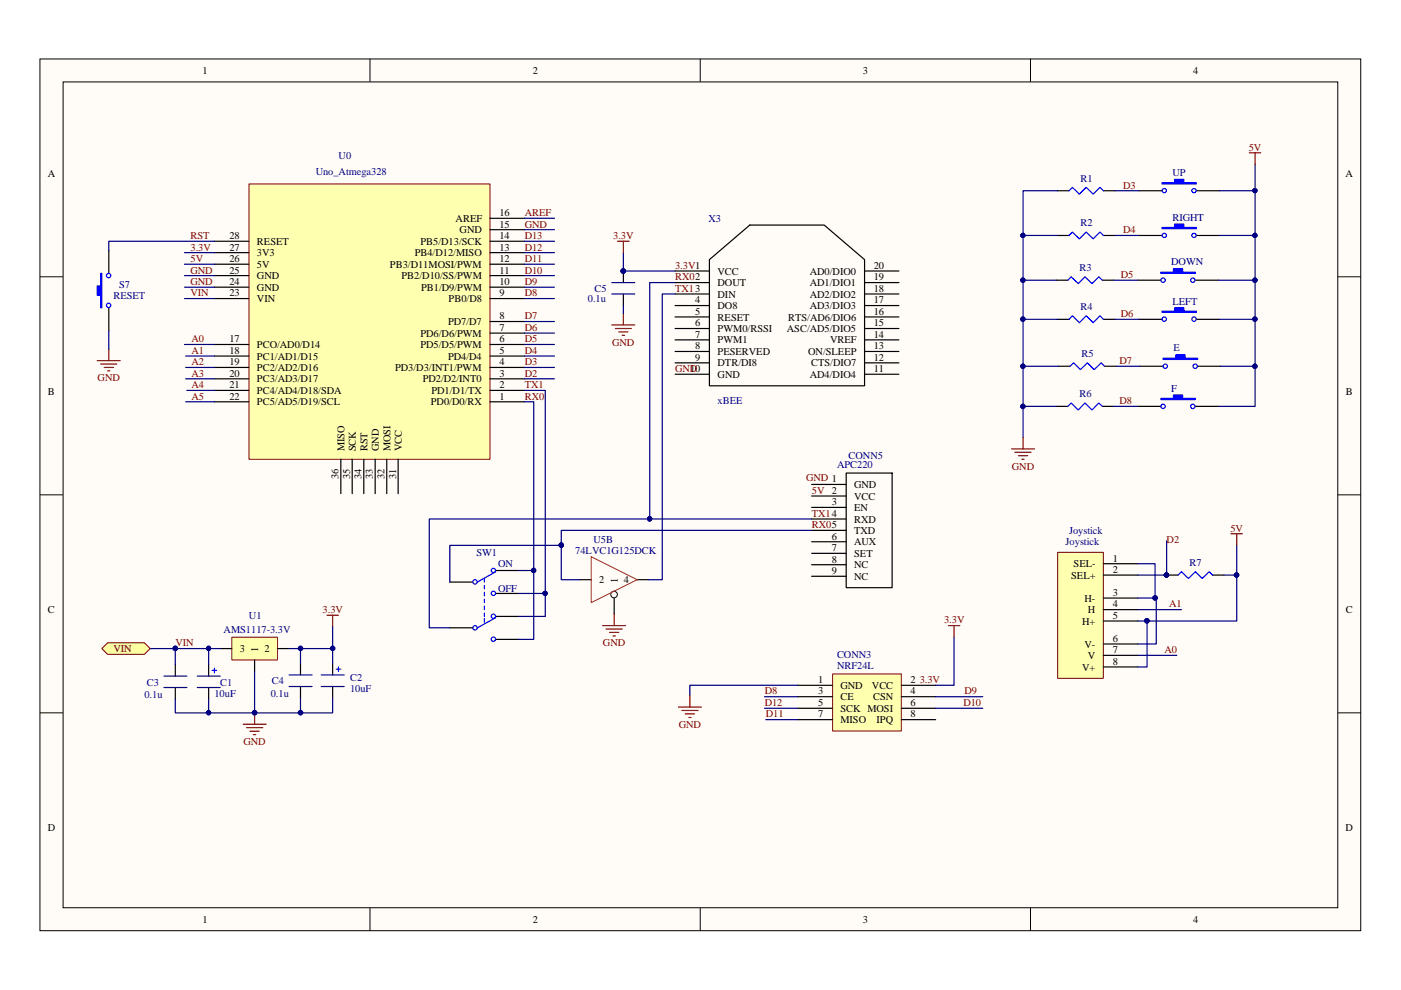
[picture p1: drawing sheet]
<svg xmlns="http://www.w3.org/2000/svg" width="297mm" height="210mm" viewBox="0 0 297 210" stroke-linecap="round" stroke-linejoin="round" font-family="sans-serif">
<path d="M8.5 12.5h280v184.8h-280z" fill="#fffcf8"/>
<path d="M8.5 12.5h280v184.8h-280z" fill="none" stroke="#000" stroke-width=".21"/>
<path d="M13.4 17.4h270.2v175.1h-270.2z" fill="#fffcf8"/>
<g fill="none" stroke="#000" stroke-width=".21">
<path d="M13.4 17.4h270.2v175.1h-270.2zM78.4 12.5v4.8M148.5 12.5v4.8M218.5 12.5v4.8M8.5 58.7h4.8M283.6 58.7h4.9M8.5 104.9h4.8M283.6 104.9h4.9M8.5 151.1h4.8M283.6 151.1h4.9M78.4 192.5v4.9M148.5 192.5v4.9"/>
<path d="M218.5 192.5v4.9"/>
</g>
<path d="M23.1 53.1v4.9M23.1 65.2v4.9" fill="none" stroke="#000" stroke-width=".25"/>
<path d="M21.3 58h.3v7.2h-.3v-2.6h-.7v-2h.7z" fill-rule="evenodd" fill="#00f"/>
<g fill="none" stroke="#00f" stroke-width=".25">
<path d="M21.3 58h.3v7.2h-.3v-2.6h-.7v-2h.7z"/>
<circle cx="23" cy="58.4" r=".46"/>
<circle cx="23" cy="64.7" r=".46"/>
</g>
<path d="M241.3 59.4h4.8M253.4 59.4h4.9" fill="none" stroke="#000" stroke-width=".25"/>
<path d="M246.1 57.7h2.7v-.7h1.9v.7h2.7v.3h-7.3z" fill-rule="evenodd" fill="#00f"/>
<g fill="none" stroke="#00f" stroke-width=".25">
<path d="M226.4 59.4l.7-.7 1.5 1.4 1.4-1.4 1.5 1.4 1.5-1.4 .7 .7M246.1 57.7h2.7v-.7h1.9v.7h2.7v.3h-7.3z"/>
<circle cx="246.6" cy="59.4" r=".46"/>
<circle cx="252.9" cy="59.4" r=".46"/>
</g>
<path d="M223.9 59.4h2.5M233.7 59.4h2.4M241.5 67.7h4.9M253.7 67.7h4.8" fill="none" stroke="#000" stroke-width=".25"/>
<path d="M236.1 59.4h5.2" fill="none" stroke="#000080" stroke-width=".25"/>
<path d="M246.4 66h2.6v-.8h2v.8h2.7v.2h-7.3z" fill-rule="evenodd" fill="#00f"/>
<g fill="none" stroke="#00f" stroke-width=".25">
<path d="M226.7 67.7l.7-.8 1.5 1.5 1.4-1.5 1.5 1.5 1.4-1.5 .7 .8M246.4 66h2.6v-.8h2v.8h2.7v.2h-7.3z"/>
<circle cx="246.8" cy="67.7" r=".46"/>
<circle cx="253.2" cy="67.7" r=".46"/>
</g>
<path d="M224.2 67.7h2.5M233.9 67.7h2.5M241.7 77.7h4.9M253.9 77.7h4.9" fill="none" stroke="#000" stroke-width=".25"/>
<path d="M236.4 67.7h5.1" fill="none" stroke="#000080" stroke-width=".25"/>
<path d="M246.6 76h2.7v-.8h1.9v.8h2.7v.2h-7.3z" fill-rule="evenodd" fill="#00f"/>
<g fill="none" stroke="#00f" stroke-width=".25">
<path d="M226.9 77.7l.7-.8 1.5 1.5 1.4-1.5 1.5 1.5 1.5-1.5 .7 .8M246.6 76h2.7v-.8h1.9v.8h2.7v.2h-7.3z"/>
<circle cx="247.1" cy="77.7" r=".46"/>
<circle cx="253.4" cy="77.7" r=".46"/>
</g>
<path d="M224.5 77.7h2.4M234.2 77.7h2.4M241.3 86.2h4.8M253.4 86.2h4.9" fill="none" stroke="#000" stroke-width=".25"/>
<path d="M236.6 77.7h5.1" fill="none" stroke="#000080" stroke-width=".25"/>
<path d="M246.1 84.5h2.7v-.8h1.9v.8h2.7v.2h-7.3z" fill-rule="evenodd" fill="#00f"/>
<g fill="none" stroke="#00f" stroke-width=".25">
<path d="M226.4 86.2l.7-.8 1.5 1.5 1.4-1.5 1.5 1.5 1.5-1.5 .7 .8M246.1 84.5h2.7v-.8h1.9v.8h2.7v.2h-7.3z"/>
<circle cx="246.6" cy="86.2" r=".46"/>
<circle cx="252.9" cy="86.2" r=".46"/>
</g>
<path d="M241.5 49.9h4.9M253.7 49.9h4.8M223.9 86.2h2.5M233.7 86.2h2.4" fill="none" stroke="#000" stroke-width=".25"/>
<path d="M236.1 86.2h5.2" fill="none" stroke="#000080" stroke-width=".25"/>
<path d="M246.4 48.2h2.6v-.7h2v.7h2.7v.3h-7.3z" fill-rule="evenodd" fill="#00f"/>
<g fill="none" stroke="#00f" stroke-width=".25">
<path d="M226.7 49.9l.7-.7 1.5 1.4 1.4-1.4 1.5 1.4 1.4-1.4 .7 .7M246.4 48.2h2.6v-.7h2v.7h2.7v.3h-7.3z"/>
<circle cx="246.9" cy="49.9" r=".46"/>
<circle cx="253.2" cy="49.9" r=".46"/>
</g>
<path d="M224.2 49.9h2.5M233.9 49.9h2.5M241.5 40.4h4.9M253.7 40.4h4.8" fill="none" stroke="#000" stroke-width=".25"/>
<path d="M236.4 49.9h5.1" fill="none" stroke="#000080" stroke-width=".25"/>
<path d="M246.4 38.7h2.6v-.7h2v.7h2.7v.3h-7.3z" fill-rule="evenodd" fill="#00f"/>
<g fill="none" stroke="#00f" stroke-width=".25">
<path d="M246.4 38.7h2.6v-.7h2v.7h2.7v.3h-7.3zM226.7 40.4l.7-.7 1.5 1.5 1.4-1.5 1.5 1.5 1.4-1.5 .7 .7"/>
<circle cx="246.9" cy="40.4" r=".46"/>
<circle cx="253.2" cy="40.4" r=".46"/>
</g>
<g fill="none" stroke="#000" stroke-width=".25">
<path d="M143.1 57.5h7.3M143.1 59.9h7.3M150.4 55l8.6-7.3h15.8l8.5 7.3v26.8h-32.9zM183.3 57.5h7.3M183.3 59.9h7.3M224.2 40.4h2.5M233.9 40.4h2.5M143.1 62.3h7.3M143.1 64.8h7.3M143.1 67.2h7.3M143.1 69.7h7.3M143.1 72.1h7.3"/>
<path d="M143.1 74.5h7.3M143.1 76.9h7.3M143.1 79.3h7.3M183.3 62.3h7.3M183.3 64.8h7.3M183.3 67.2h7.3M183.3 69.7h7.3M183.3 72.1h7.3M183.3 74.5h7.3M183.3 76.9h7.3M183.3 79.3h7.3M172.1 102.7h7.3"/>
<path d="M172.1 105.2h7.3M172.1 107.6h7.3M172.1 110h7.3M172.1 112.5h7.3M172.1 114.9h7.3M172.1 117.3h7.3M172.1 119.7h7.3M179.4 100.3h9.7v24.3h-9.7zM172.1 122.2h7.3"/>
</g>
<g fill="none" stroke="#000080" stroke-width=".25">
<path d="M266.1 34.9v5.5M216.9 49.9h7.3M223.9 59.4h-7v8.3M224.2 40.4h-7.3v19M236.4 40.4h5.1M258.3 59.4h7.8M258.5 49.9h7.6v17.8M258.5 40.4h7.6v9.5M224.2 67.7h-7.3v10M224.5 77.7h-7.6v8.5M258.5 67.7h7.6v18.5h-7.8M258.8 77.7h7.3"/>
<path d="M223.9 86.2h-7v6.6"/>
</g>
<g fill="#000080" stroke="#000080" stroke-width=".21">
<circle cx="216.9" cy="86.2" r=".46"/>
<circle cx="216.9" cy="77.7" r=".46"/>
<circle cx="216.9" cy="67.7" r=".46"/>
<circle cx="216.9" cy="49.9" r=".46"/>
<circle cx="216.9" cy="59.4" r=".46"/>
<circle cx="266.1" cy="77.7" r=".46"/>
<circle cx="266.1" cy="67.7" r=".46"/>
<circle cx="266.1" cy="59.4" r=".46"/>
<circle cx="266.1" cy="49.9" r=".46"/>
<circle cx="266.1" cy="40.4" r=".46"/>
</g>
<path d="M264.9 32.4h2.4M266.1 32.4v2.5M214.5 95.2h4.8M215.2 95.9h3.4M215.9 96.6h2M216.7 97.4h.4M216.9 92.8v2.4" fill="none" stroke="#800000" stroke-width=".25"/>
<path d="M176.6 142.9h14.5v12.1h-14.5z" fill="#ffffb0"/>
<path d="M176.5 142.9h14.6v12.1h-14.6z" fill="none" stroke="#800000" stroke-width=".21"/>
<path d="M169.2 145.3h7.3M169.2 147.7h7.3M169.2 150.2h7.3M169.2 152.6h7.3M191.1 145.3h7.3M191.1 147.7h7.3M191.1 150.2h7.3M191.1 152.6h7.3" fill="none" stroke="#000" stroke-width=".25"/>
<path d="M52.8 39h51.1v58.4h-51.1z" fill="#ffffb0"/>
<path d="M52.8 39h51.1v58.4h-51.1z" fill="none" stroke="#800000" stroke-width=".21"/>
<g fill="none" stroke="#000" stroke-width=".25">
<path d="M45.5 58.4h7.2M45.5 56h7.2M45.5 53.6h7.2M45.5 51.2h7.2M103.9 58.4h7.3M103.9 56h7.3M103.9 53.6h7.3M103.9 51.2h7.3M103.9 48.7h7.3M103.9 46.3h7.3M45.5 77.9h7.2M45.5 75.5h7.2"/>
<path d="M45.5 73h7.2M45.5 63.3h7.2M45.5 60.9h7.2M103.9 77.9h7.3M103.9 75.5h7.3M103.9 73h7.3M103.9 70.6h7.3M103.9 68.2h7.3M103.9 63.3h7.3M103.9 60.9h7.3M45.5 85.2h7.2M45.5 82.8h7.2"/>
<path d="M45.5 80.3h7.2M72.3 97.4v7.3M74.7 97.4v7.3M77.1 97.4v7.3M79.5 97.4v7.3M82 97.4v7.3M84.4 97.4v7.3M103.9 85.2h7.3M103.9 82.8h7.3M103.9 80.3h7.3"/>
</g>
<g fill="none" stroke="#000080" stroke-width=".25">
<path d="M39.1 58.4h6.4M39.1 56h6.4M39.1 53.6h6.4M45.5 51.2h-22.4v1.9M111.2 58.4h6.4M111.2 56h6.4M111.2 53.6h6.4M111.2 46.3h6.4M111.2 48.7h6.4M111.2 51.2h6.4M23.1 70.1v3.9M39.1 73h6.4"/>
<path d="M39.1 63.3h6.4M39.1 60.9h6.4M39.4 75.5h6.1M39.4 77.9h6.1M111.2 73h6.4M111.2 75.5h6.4M111.2 77.9h6.4M111.2 63.3h6.4M111.2 60.9h6.4M111.2 68.2h6.4M111.2 70.6h6.4M39.4 80.3h6.1"/>
<path d="M39.4 85.2h6.1M39.6 82.8h5.9M111.2 80.3h6.4"/>
</g>
<path d="M20.6 76.5h4.9M21.3 77.2h3.5M22.1 77.9h1.9M22.8 78.6h.5M23.1 74v2.5M51.6 153.6h4.8M52.3 154.3h3.4M53 155h1.9M53.7 155.8h.5M54 151.1v2.5" fill="none" stroke="#800000" stroke-width=".25"/>
<circle cx="54" cy="151.1" r=".46" fill="#000080" stroke="#000080" stroke-width=".21"/>
<path d="M49.2 135.1h9.6v4.8h-9.6z" fill="#ffffb0"/>
<path d="M49.1 135.1h9.7v4.8h-9.7z" fill="none" stroke="#800000" stroke-width=".21"/>
<g fill="none" stroke="#000" stroke-width=".25">
<path d="M132.2 57.5v2.4M132.2 62.3v2.5M46.7 137.5h2.4M54 139.9v2.5M58.8 137.5h2.5M37.2 140.9v2.5M37.2 145.8v2.4M44.2 140.9v2.5M44.2 145.8v2.4M63.7 140.7v2.4M63.7 145.6v2.4M70.5 140.7v2.4"/>
<path d="M70.5 145.6v2.4"/>
</g>
<g fill="#000080" stroke="#000080" stroke-width=".21">
<circle cx="37.2" cy="137.5" r=".46"/>
<circle cx="54" cy="151.1" r=".46"/>
<circle cx="132.1" cy="57.5" r=".46"/>
<circle cx="44.2" cy="137.5" r=".45"/>
<circle cx="44.2" cy="151.1" r=".45"/>
<circle cx="63.7" cy="151.1" r=".46"/>
<circle cx="63.7" cy="137.5" r=".46"/>
<circle cx="70.5" cy="137.5" r=".46"/>
</g>
<path d="M130.9 51.2h2.5M132.2 51.2v2.4M129.7 68.9h4.9M130.5 69.7h3.4M131.2 70.4h1.9M131.9 71.1h.5M132.2 66.5v2.4M69.3 130.4h2.5M70.5 130.4v2.5" fill="none" stroke="#800000" stroke-width=".25"/>
<path d="M129.7 59.9h4.9M129.7 62.3h4.9M34.8 143.4h4.8M34.8 145.8h4.8M41.8 143.4h4.9M41.8 145.8h4.9M61.3 145.6h4.9M61.3 143.1h4.9M68.1 145.6h4.9M68.1 143.1h4.9" fill="none" stroke="#0c0087" stroke-width=".25"/>
<path d="M45 142.1h.9M45.5 141.7v.9M71.3 141.9h1M71.8 141.4v1" fill="none" stroke="#00f" stroke-width=".25"/>
<path d="M132.2 53.6v3.9h10.9M132.2 64.8v1.7M31.8 137.5h5.4M44.2 137.5h-7v3.4M46.7 137.5h-2.5v3.4M61.3 137.5h9.2v3.2M63.7 137.5v3.2M70.5 132.9v4.6M54 142.4v8.7M63.7 148v3.1h-26.5v-2.9M70.5 148v3.1h-6.8" fill="none" stroke="#000080" stroke-width=".25"/>
<path d="M21.6 137.5l1.2-1.2h7.8l1.2 1.2-1.2 1.2h-7.8z" fill-rule="evenodd" fill="#ffff80" stroke="#800000" stroke-width=".21"/>
<path d="M44.2 148.2v2.9" fill="none" stroke="#000080" stroke-width=".25"/>
<circle cx="44.2" cy="151.1" r=".45" fill="#000080" stroke="#000080" stroke-width=".21"/>
<path d="M224.3 117.2h9.6v26.6h-9.6z" fill="#ffffb0"/>
<path d="M224.2 117.1h9.7v26.7h-9.7z" fill="none" stroke="#800000" stroke-width=".21"/>
<path d="M233.9 119.5h7.4M122.9 122.9h2.4M130.2 125.4v4.8M233.9 121.9h7.4M233.9 126.8h7.4M233.9 129.3h7.4M233.9 131.7h7.4M233.9 136.5h7.4M233.9 139h7.4M247.4 121.9h2.4M257.1 121.9h2.4M233.9 141.4h7.4" fill="none" stroke="#000" stroke-width=".25"/>
<g fill="#000080" stroke="#000080" stroke-width=".21">
<circle cx="247.3" cy="121.9" r=".46"/>
<circle cx="244.9" cy="126.8" r=".46"/>
<circle cx="243.2" cy="131.6" r=".46"/>
<circle cx="262.2" cy="121.9" r=".46"/>
</g>
<path d="M249.8 121.9l.7-.7 1.5 1.5 1.4-1.5 1.5 1.5 1.5-1.5 .7 .7" fill="none" stroke="#00f" stroke-width=".25"/>
<path d="M241.3 119.5h3.6v7.3M247.4 114.7v7.2M262.2 115.6v6.3M241.3 126.8h3.6M241.3 131.7h1.9M241.3 121.9h6.3M241.3 129.3h9.2M241.3 139h8.2M243.2 131.7v9.7h-1.9M244.9 126.8h.3v9.7h-3.9M259.5 121.9h2.7M262.2 121.9v9.8h-19" fill="none" stroke="#000080" stroke-width=".25"/>
<path d="M261 113.2h2.4M262.2 113.2v2.4" fill="none" stroke="#800000" stroke-width=".25"/>
<circle cx="130.2" cy="126.1" r=".7" fill="#fffcf8" stroke="#000" stroke-width=".21"/>
<path d="M95.4 123.4h4.8M95.4 133.1h4.8M105.1 121h4.9M105.1 125.8h4.9M105.1 130.7h4.9M105.1 135.6h4.9M135.1 122.9h2.4" fill="none" stroke="#000" stroke-width=".25"/>
<path d="M125.3 118l9.8 4.9-9.8 4.9z" fill="none" stroke="#f00" stroke-width=".21"/>
<path d="M127.8 132.6h4.8M128.5 133.4h3.4M129.2 134.1h2M130 134.8h.5M130.2 130.2v2.4M201.1 132.6h2.4M202.3 132.6v2.5M143.8 149.9h4.9M144.6 150.6h3.4M145.3 151.4h1.9M146 152.1h.5M146.3 147.5v2.4" fill="none" stroke="#800000" stroke-width=".25"/>
<g fill="none" stroke="#00f" stroke-width=".25">
<path d="M102.7 122.7v.7M102.7 124.1v.8M102.7 125.6v.7M102.7 127.1v.7M102.7 128.5v.8M102.7 130v.7M102.7 131.2v.7M105.1 121.2l-3.9 2.2M105.1 131l-3.9 2.1"/>
<circle cx="100.7" cy="123.4" r=".46"/>
<circle cx="100.7" cy="133.1" r=".46"/>
<circle cx="104.6" cy="135.5" r=".46"/>
<circle cx="104.6" cy="130.7" r=".46"/>
<circle cx="104.6" cy="120.9" r=".46"/>
<circle cx="104.6" cy="125.8" r=".46"/>
</g>
<g fill="none" stroke="#000080" stroke-width=".25">
<path d="M143.1 59.9h-5.3v50.1M143.1 62.3h-2.7v60.6h-2.9M111.2 85.2h2v35.8M111.2 82.8h4.4v43h-5.6M119 115.6v7.3h3.9M119 115.6h-23.6v7.8M137.8 110h-46.8v23.1h4.4M137.8 110h34.3M172.1 112.5h-53.1v3.1M110 121h3.2M113.2 121v14.6h-3.2M115.6 125.8v4.9h-5.6"/>
<path d="M202.3 135.1v10.2h-3.9M162.1 147.7h7.1M162.1 150.2h7.1M162.3 152.6h6.9M169.2 145.3h-22.9v2.2M198.4 147.7h10M198.4 150.2h10"/>
</g>
<g fill="#000080" stroke="#000080" stroke-width=".21">
<circle cx="119" cy="115.6" r=".46"/>
<circle cx="137.7" cy="110" r=".46"/>
<circle cx="113.1" cy="120.9" r=".45"/>
<circle cx="115.6" cy="125.8" r=".46"/>
</g>
<g font-size="2.2">
<text x="42.9" y="15.7">1</text>
<text x="112.9" y="15.7">2</text>
<text x="183" y="15.7">3</text>
<text x="252.9" y="15.7">4</text>
<text x="10.1" y="37.6">A</text>
<text x="285.3" y="37.6">A</text>
<text x="96.6" y="47">AREF</text>
<text x="105.9" y="45.8">16</text>
<text x="48.6" y="53.1">27</text>
<text x="48.6" y="50.7">28</text>
<text x="54.5" y="51.9">RESET</text>
<text x="89.2" y="51.9">PB5/D13/SCK</text>
<text x="97.5" y="49.5">GND</text>
<text x="105.9" y="53.1">13</text>
<text x="105.9" y="50.7">14</text>
<text x="105.9" y="48.3">15</text>
<text x="48.6" y="58">25</text>
<text x="48.6" y="55.6">26</text>
<text x="54.5" y="59.2">GND</text>
<text x="54.5" y="56.8">5V</text>
<text x="54.5" y="54.3">3V3</text>
<text x="82.7" y="56.8">PB3/D11MOSI/PWM</text>
<text x="85.1" y="59.2">PB2/D10/SS/PWM</text>
<text x="87.9" y="54.3">PB4/D12/MISO</text>
<text x="105.9" y="58">11</text>
<text x="105.9" y="55.6">12</text>
<text x="152.1" y="58.2">VCC</text>
<text x="171.7" y="58.2">AD0/DIO0</text>
<text x="185.3" y="59.5">19</text>
<text x="185.3" y="57">20</text>
<text x="48.6" y="62.8">23</text>
<text x="48.6" y="60.4">24</text>
<text x="54.5" y="64.1">VIN</text>
<text x="54.5" y="61.7">GND</text>
<text x="89.3" y="61.7">PB1/D9/PWM</text>
<text x="95.1" y="64.1">PB0/D8</text>
<text x="105.9" y="60.4">10</text>
<text x="105.9" y="62.8">9</text>
<text x="147.4" y="64.3">4</text>
<text x="152.1" y="60.7">DOUT</text>
<text x="152.1" y="63.1">DIN</text>
<text x="152.1" y="65.5">DO8</text>
<text x="171.7" y="65.5">AD3/DIO3</text>
<text x="171.7" y="63.1">AD2/DIO2</text>
<text x="171.7" y="60.7">AD1/DIO1</text>
<text x="185.3" y="64.3">17</text>
<text x="185.3" y="61.9">18</text>
<text x="89.2" y="71.4">PD6/D6/PWM</text>
<text x="95" y="68.9">PD7/D7</text>
<text x="105.9" y="70.2">7</text>
<text x="105.9" y="67.7">8</text>
<text x="147.4" y="66.7">5</text>
<text x="147.4" y="69.2">6</text>
<text x="147.4" y="71.6">7</text>
<text x="152.1" y="68">RESET</text>
<text x="152.1" y="70.4">PWM0/RSSI</text>
<text x="166.8" y="70.4">ASC/AD5/DIO5</text>
<text x="167.1" y="68">RTS/AD6/DIO6</text>
<text x="185.3" y="71.6">14</text>
<text x="185.3" y="69.2">15</text>
<text x="185.3" y="66.7">16</text>
<text x="48.6" y="72.6">17</text>
<text x="48.6" y="75">18</text>
<text x="48.6" y="77.4">19</text>
<text x="54.5" y="73.8">PCO/AD0/D14</text>
<text x="54.5" y="76.3">PC1/AD1/D15</text>
<text x="89.2" y="73.8">PD5/D5/PWM</text>
<text x="95" y="76.3">PD4/D4</text>
<text x="105.9" y="77.4">4</text>
<text x="105.9" y="75">5</text>
<text x="105.9" y="72.6">6</text>
<text x="147.4" y="74.1">8</text>
<text x="147.4" y="76.5">9</text>
<text x="152.1" y="72.8">PWM1</text>
<text x="152.1" y="75.3">PESERVED</text>
<text x="152.1" y="77.7">DTR/DI8</text>
<text x="171.4" y="75.3">ON/SLEEP</text>
<text x="172" y="77.7">CTS/DIO7</text>
<text x="176" y="72.8">VREF</text>
<text x="185.3" y="76.5">12</text>
<text x="185.3" y="74.1">13</text>
<text x="10.2" y="83.8">B</text>
<text x="48.6" y="79.9">20</text>
<text x="48.6" y="82.3">21</text>
<text x="54.5" y="78.7">PC2/AD2/D16</text>
<text x="54.5" y="81.1">PC3/AD3/D17</text>
<text x="54.5" y="83.5">PC4/AD4/D18/SDA</text>
<text x="83.8" y="78.7">PD3/D3/INT1/PWM</text>
<text x="89.6" y="81.1">PD2/D2/INT0</text>
<text x="91.5" y="83.5">PD1/D1/TX</text>
<text x="105.9" y="82.3">2</text>
<text x="105.9" y="79.9">3</text>
<text x="146.3" y="78.9">10</text>
<text x="152.1" y="80.1">GND</text>
<text x="171.7" y="80.1">AD4/DIO4</text>
<text x="185.3" y="78.9">11</text>
<text x="285.3" y="83.8">B</text>
<text x="48.6" y="84.8">22</text>
<text x="54.5" y="86">PC5/AD5/D19/SCL</text>
<text x="91.4" y="86">PD0/D0/RX</text>
<text x="105.9" y="84.8">1</text>
<text x="73" y="95.7" transform="rotate(-90 73 95.7)">MISO</text>
<text x="75.4" y="95.7" transform="rotate(-90 75.4 95.7)">SCK</text>
<text x="77.9" y="95.7" transform="rotate(-90 77.9 95.7)">RST</text>
<text x="80.3" y="95.7" transform="rotate(-90 80.3 95.7)">GND</text>
<text x="82.8" y="95.7" transform="rotate(-90 82.8 95.7)">MOSI</text>
<text x="85.2" y="95.7" transform="rotate(-90 85.2 95.7)">VCC</text>
<text x="71.8" y="101.5" transform="rotate(-90 71.8 101.5)">36</text>
<text x="74.2" y="101.5" transform="rotate(-90 74.2 101.5)">35</text>
<text x="76.7" y="101.5" transform="rotate(-90 76.7 101.5)">34</text>
<text x="79.1" y="101.5" transform="rotate(-90 79.1 101.5)">33</text>
<text x="81.5" y="101.5" transform="rotate(-90 81.5 101.5)">32</text>
<text x="84" y="101.5" transform="rotate(-90 84 101.5)">31</text>
<text x="176.4" y="104.7">2</text>
<text x="176.4" y="107.1">3</text>
<text x="181.1" y="103.5">GND</text>
<text x="181.1" y="105.9">VCC</text>
<text x="181.1" y="108.3">EN</text>
<text x="181.1" y="110.8">RXD</text>
<text x="181.1" y="113.2">TXD</text>
<text x="176.4" y="114.4">6</text>
<text x="176.4" y="116.9">7</text>
<text x="176.4" y="119.3">8</text>
<text x="181.1" y="115.6">AUX</text>
<text x="181.1" y="118.1">SET</text>
<text x="235.9" y="119.1">1</text>
<text x="127" y="123.7">2</text>
<text x="131" y="123.7" transform="rotate(-90 131 123.7)">1</text>
<text x="132.3" y="123.7">4</text>
<text x="176.4" y="121.7">9</text>
<text x="181.1" y="120.5">NC</text>
<text x="181.1" y="123">NC</text>
<text x="227.1" y="122.7">SEL+</text>
<text x="227.6" y="120.3">SEL-</text>
<text x="235.9" y="121.5">2</text>
<text x="10.2" y="130">C</text>
<text x="230" y="127.6">H-</text>
<text x="230.7" y="130">H</text>
<text x="235.9" y="126.3">3</text>
<text x="235.9" y="128.8">4</text>
<text x="235.9" y="131.2">5</text>
<text x="285.3" y="130">C</text>
<text x="229.4" y="132.4">H+</text>
<text x="230" y="137.3">V-</text>
<text x="235.9" y="136.1">6</text>
<text x="50.8" y="138.3">3</text>
<text x="54.7" y="138.3" transform="rotate(-90 54.7 138.3)">1</text>
<text x="56.1" y="138.3">2</text>
<text x="229.4" y="142.2">V+</text>
<text x="230.7" y="139.7">V</text>
<text x="235.9" y="138.5">7</text>
<text x="235.9" y="140.9">8</text>
<text x="173.4" y="144.8">1</text>
<text x="173.4" y="147.2">3</text>
<text x="173.4" y="149.7">5</text>
<text x="178.2" y="146.1">GND</text>
<text x="178.2" y="148.5">CE</text>
<text x="184.9" y="146.1">VCC</text>
<text x="185.1" y="148.5">CSN</text>
<text x="193" y="144.8">2</text>
<text x="193" y="147.2">4</text>
<text x="193" y="149.7">6</text>
<text x="173.4" y="152.1">7</text>
<text x="178.2" y="150.9">SCK MOSI</text>
<text x="178.2" y="153.3">MISO</text>
<text x="185.8" y="153.3">IPQ</text>
<text x="193" y="152.1">8</text>
<text x="10.1" y="176.2">D</text>
<text x="285.3" y="176.2">D</text>
<text x="42.9" y="195.7">1</text>
<text x="112.9" y="195.7">2</text>
<text x="183" y="195.7">3</text>
<text x="252.9" y="195.7">4</text>
</g>
<g font-size="2.2" fill="#000080">
<text x="71.8" y="33.7">U0</text>
<text x="66.9" y="37.1">Uno_Atmega328</text>
<text x="229.1" y="38.5">R1</text>
<text x="248.6" y="37.3">UP</text>
<text x="150.2" y="47">X3</text>
<text x="248.6" y="46.8">RIGHT</text>
<text x="229.1" y="48">R2</text>
<text x="228.9" y="57.5">R3</text>
<text x="248.3" y="56.3">DOWN</text>
<text x="24" y="63.3">RESET</text>
<text x="25.3" y="61.1">S7</text>
<text x="124.6" y="64.1">0.1u</text>
<text x="126.1" y="61.9">C5</text>
<text x="229.1" y="65.8">R4</text>
<text x="248.6" y="64.6">LEFT</text>
<text x="229.3" y="75.7">R5</text>
<text x="248.8" y="74.5">E</text>
<text x="248.3" y="83">F</text>
<text x="152.1" y="85.7">xBEE</text>
<text x="228.9" y="84.3">R6</text>
<text x="177.5" y="99.3">APC220</text>
<text x="179.9" y="97.4">CONN5</text>
<text x="226.7" y="113.2">Joystick</text>
<text x="101" y="117.8">SW1</text>
<text x="122" y="117.4">74LVC1G125DCK</text>
<text x="125.9" y="115.2">U5B</text>
<text x="225.9" y="115.6">Joystick</text>
<text x="105.6" y="120.3">ON</text>
<text x="105.6" y="125.6">OFF</text>
<text x="252.2" y="120">R7</text>
<text x="52.8" y="131.2">U1</text>
<text x="47.4" y="134.1">AMS1117-3.3V</text>
<text x="177.5" y="139.5">CONN3</text>
<text x="177.5" y="141.9">NRF24L</text>
<text x="30.6" y="148">0.1u</text>
<text x="31.1" y="145.3">C3</text>
<text x="45.5" y="147.8">10uF</text>
<text x="46.7" y="145.3">C1</text>
<text x="57.4" y="147.8">0.1u</text>
<text x="57.7" y="145.1">C4</text>
<text x="74.2" y="144.4">C2</text>
<text x="74.2" y="146.8">10uF</text>
</g>
<g font-size="2.2" fill="#800000">
<text x="264.8" y="32">5V</text>
<text x="238.1" y="40">D3</text>
<text x="111.3" y="45.8">AREF</text>
<text x="40.4" y="50.7">RST</text>
<text x="40.4" y="53.1">3.3V</text>
<text x="111.3" y="53.1">D12</text>
<text x="111.3" y="50.7">D13</text>
<text x="111.3" y="48.3">GND</text>
<text x="130" y="50.7">3.3V</text>
<text x="238.1" y="49.5">D4</text>
<text x="40.4" y="55.6">5V</text>
<text x="40.4" y="58">GND</text>
<text x="111.3" y="58">D10</text>
<text x="111.3" y="55.6">D11</text>
<text x="143.1" y="57">3.3V1</text>
<text x="143.1" y="59.5">RX02</text>
<text x="237.6" y="59">D5</text>
<text x="40.4" y="60.4">GND</text>
<text x="40.4" y="62.8">VIN</text>
<text x="111.3" y="62.8">D8</text>
<text x="111.3" y="60.4">D9</text>
<text x="143.1" y="61.9">TX13</text>
<text x="111.3" y="70.2">D6</text>
<text x="111.3" y="67.7">D7</text>
<text x="237.6" y="67.2">D6</text>
<text x="40.6" y="72.6">A0</text>
<text x="40.6" y="75">A1</text>
<text x="40.6" y="77.4">A2</text>
<text x="111.3" y="77.4">D3</text>
<text x="111.3" y="75">D4</text>
<text x="111.3" y="72.6">D5</text>
<text x="129.8" y="73.3">GND</text>
<text x="237.4" y="77.2">D7</text>
<text x="20.7" y="80.9">GND</text>
<text x="40.6" y="79.9">A3</text>
<text x="40.6" y="82.3">A4</text>
<text x="111.3" y="82.3">TX1</text>
<text x="111.3" y="79.9">D2</text>
<text x="143.1" y="78.9">GND</text>
<text x="40.6" y="84.8">A5</text>
<text x="111.3" y="84.8">RX0</text>
<text x="237.4" y="85.7">D8</text>
<text x="214.5" y="99.6">GND</text>
<text x="170.9" y="102">GND 1</text>
<text x="172.1" y="104.7">5V</text>
<text x="172.1" y="109.6">TX14</text>
<text x="172.1" y="112">RX05</text>
<text x="260.9" y="112.7">5V</text>
<text x="247.4" y="115.2">D2</text>
<text x="68.4" y="130">3.3V</text>
<text x="247.9" y="128.8">A1</text>
<text x="37.2" y="137">VIN</text>
<text x="127.8" y="137">GND</text>
<text x="200.2" y="132.2">3.3V</text>
<text x="24" y="138.3">VIN</text>
<text x="246.9" y="138.5">A0</text>
<text x="162.1" y="149.7">D12</text>
<text x="162.1" y="147.2">D8</text>
<text x="195" y="144.8">3.3V</text>
<text x="204.3" y="149.7">D10</text>
<text x="204.5" y="147.2">D9</text>
<text x="143.9" y="154.3">GND</text>
<text x="162.4" y="152.1">D11</text>
<text x="51.6" y="158">GND</text>
</g>
</svg>
